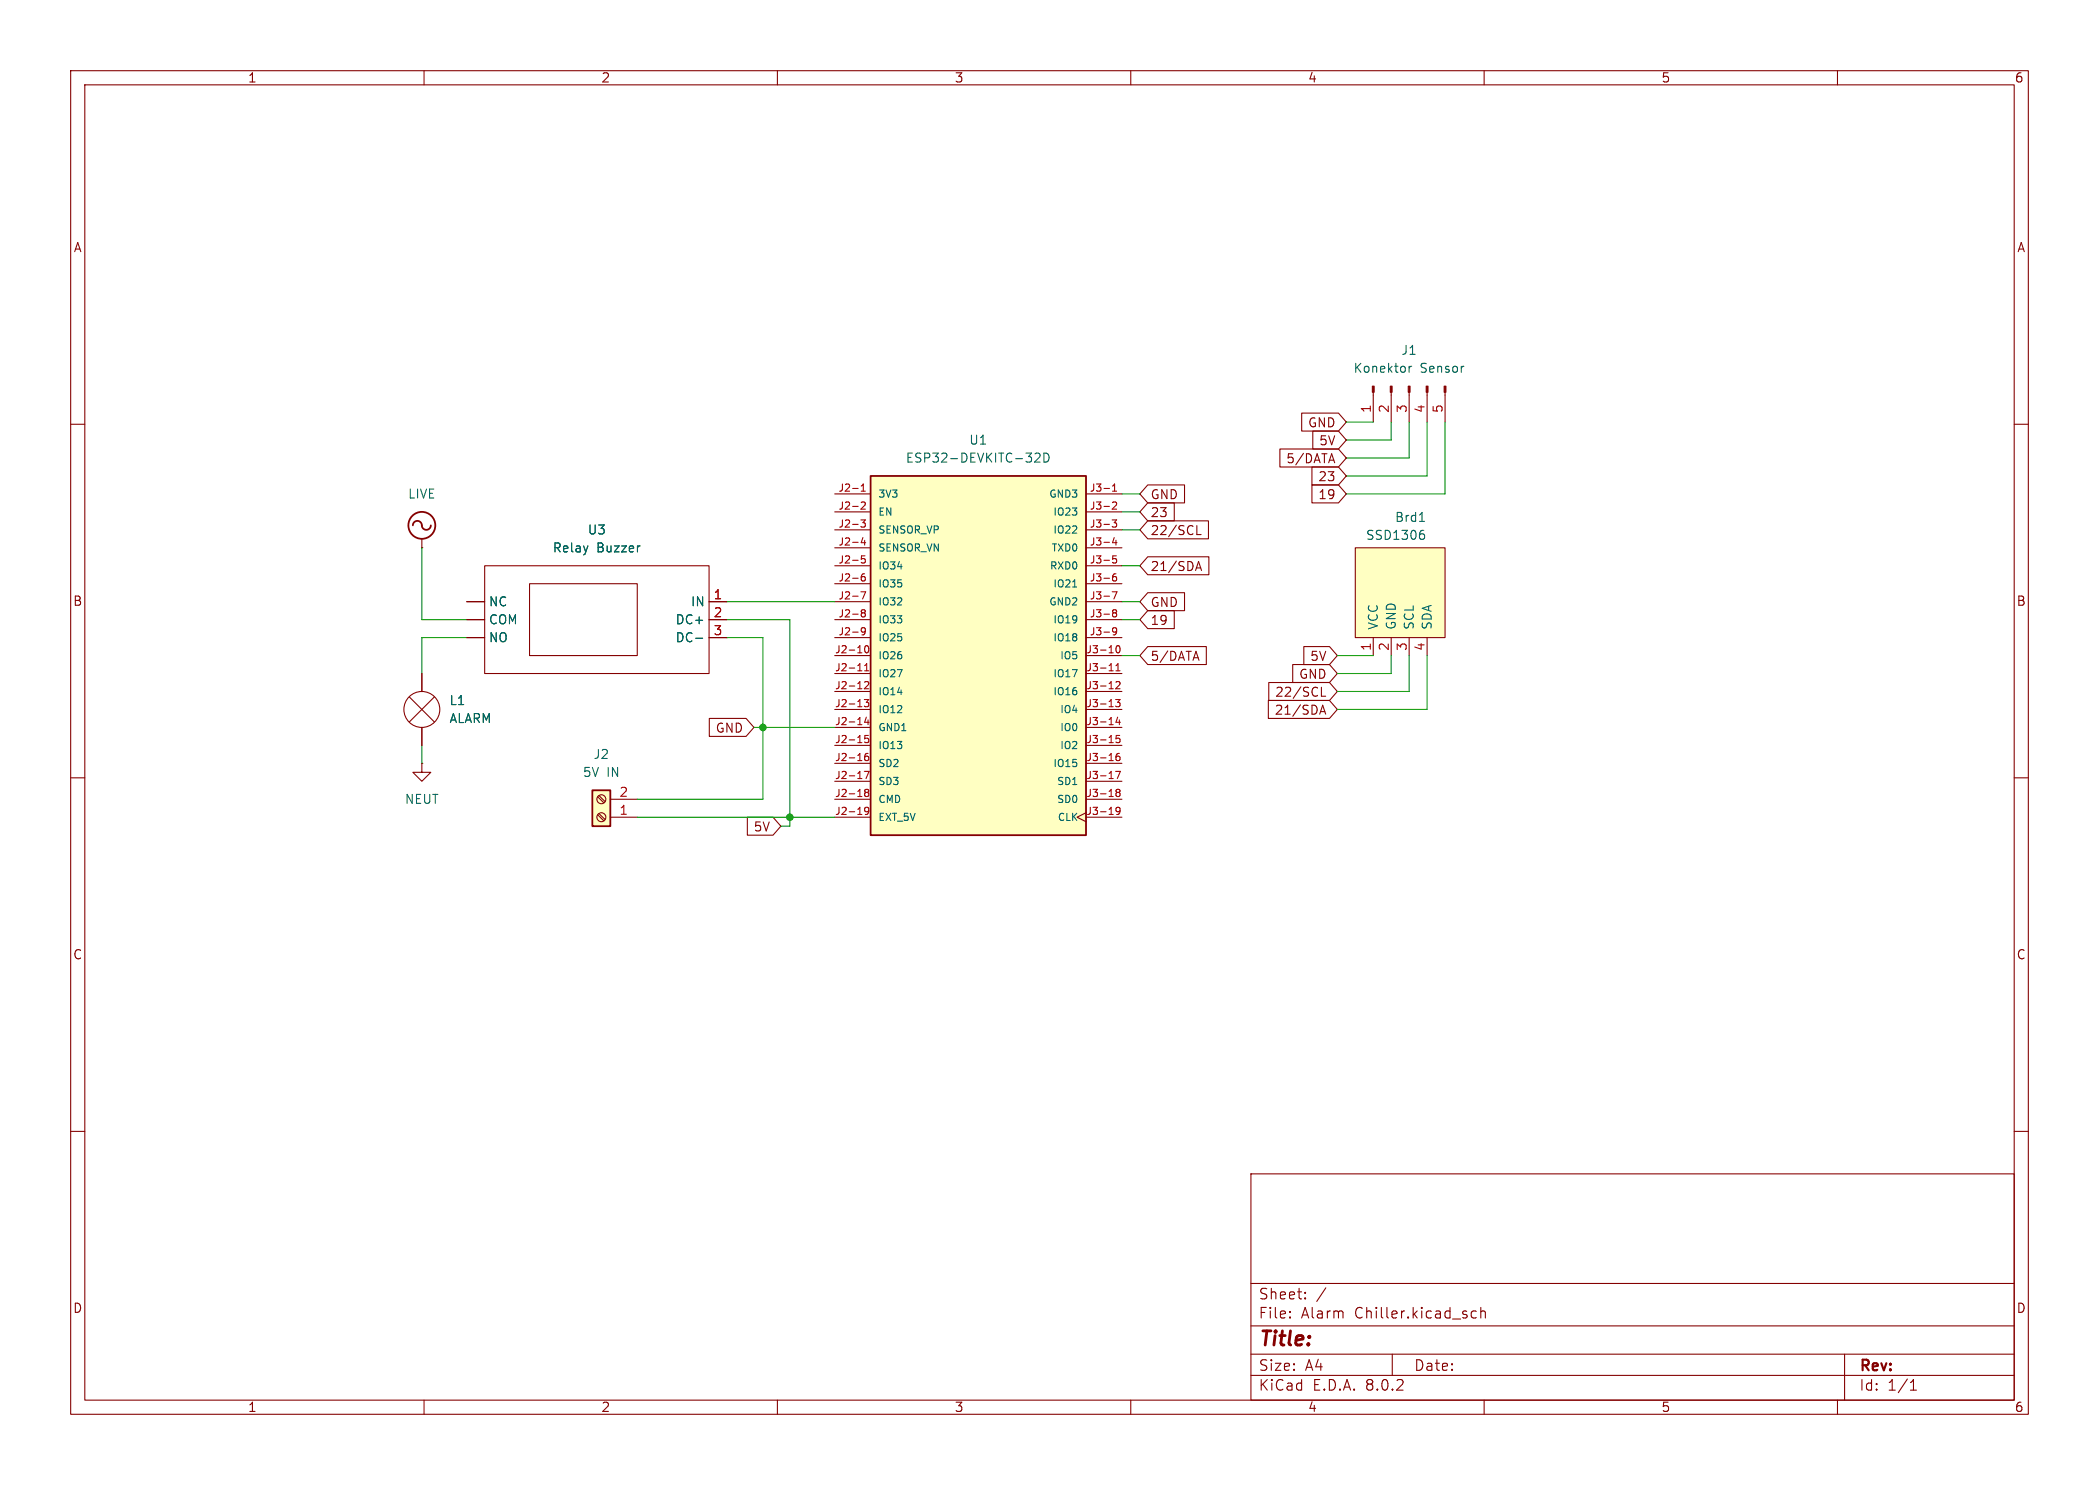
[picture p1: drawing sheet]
<svg xmlns="http://www.w3.org/2000/svg" width="297mm" height="210mm" viewBox="0 0 297 210" stroke-linecap="round" stroke-linejoin="round" font-family="sans-serif">
<g fill="none" stroke="#840000" stroke-width=".15">
<path d="M10 10h277v190h-277zM12 12h273v186h-273zM60 10v2M110 10v2M160 10v2M210 10v2M260 10v2M10 60h2M285 60h2M10 110h2M285 110h2M10 160h2"/>
<path d="M285 160h2M177 166h108v32h-108zM60 198v2M110 198v2M160 198v2M177 194.5h108M177 191.5h108M177 187.5h108M177 181.5h108M182.5 186.3h.1l-.1 .1M182.5 186.3v.1M182.5 185.5v.1"/>
<path d="M182.5 185.5h.1l-.1 .1M184.7 183.6v.1M184.7 183.6h-.1l.1 .1M184.7 182.8v.1M184.7 182.8h-.1l.1 .1M187.6 182.1l-1.3 2M197 191.5v3M208.9 185.5l-.4-.1-.3 .3v.4l.1 .2 .2 .1 .4-.1M209.5 185.5a.37 .37 0 0 1 .7 .1v.8M209.5 184.9v1.5M210 198v2M260 198v2"/>
<path d="M261 191.5v6.5M270.3 196.6h.9M270.3 195.5l.4-.4v1.5"/>
</g>
<path d="M123.2 67.3h30.5v50.8h-30.5z" fill="#ffffc2"/>
<path d="M123.2 67.3h30.5v50.8h-30.5z" fill="none" stroke="#840000" stroke-width=".25"/>
<g fill="none" stroke="#840000" stroke-width=".15">
<path d="M118.1 69.9h5.1M118.1 72.4h5.1M118.1 74.9h5.1M118.1 77.5h5.1M153.7 69.9h5M153.7 72.4h5M153.7 74.9h5M153.7 77.5h5M118.1 92.7h5.1M118.1 95.3h5.1M118.1 97.8h5.1M118.1 80h5.1"/>
<path d="M118.1 82.6h5.1M118.1 85.1h5.1M118.1 87.6h5.1M118.1 90.2h5.1M153.7 92.7h5M153.7 95.3h5M153.7 97.8h5M153.7 80h5M153.7 82.6h5M153.7 85.1h5M153.7 87.6h5M153.7 90.2h5"/>
<path d="M118.1 100.3h5.1M118.1 102.9h5.1M118.1 105.4h5.1M118.1 108h5.1M118.1 110.5h5.1M118.1 113h5.1M118.1 115.6h5.1M153.7 114.9l-1.3 .7 1.3 .6M153.7 100.3h5M153.7 102.9h5M153.7 105.4h5M153.7 108h5"/>
<path d="M153.7 110.5h5M153.7 113h5M153.7 115.6h5"/>
</g>
<g fill="none" stroke="#a90000" stroke-width=".15">
<path d="M121.8 73.5h.6l-.3 .4 .3 .1v.4l-.2 .1-.4-.1M121.9 69.5h.5M121.9 68.7l.2-.3v1.1M121.9 71.1l.3-.1 .2 .3-.6 .7h.6M122.1 76l-.2 .7h.6M122.3 76.4v.7M122.4 78.6h-.5v.5l.1-.1h.3l.1 .2v.3l-.2 .1-.3-.1M157.4 73.5h.6l-.3 .4 .3 .1v.4l-.2 .1-.4-.1M157.4 69.5h.6M157.4 71.1l.4-.1 .2 .3-.6 .7h.6M157.4 68.7l.3-.3v1.1M157.7 76l-.3 .7h.6"/>
<path d="M157.9 76.4v.7M158 78.6h-.5l-.1 .5 .2-.1h.3l.1 .2v.3l-.2 .1-.4-.1M121.4 94.9h.6M121.8 83.7h.7l-.4 1M122.1 86.7l-.2-.2 .2-.3 .2 .1 .1 .1-.2 .3M122.1 86.7l-.2 .2v.2l.2 .1h.2l.1-.1v-.3l-.2-.1M122.1 86.7h.1M122.3 98.9h.6l-.3 .4 .3 .1v.4l-.2 .1-.4-.1M122.3 96.5l.4-.1 .2 .3-.6 .7h.6M122.3 94.9h.6M122.3 94.1l.3-.3v1.1M122.3 81.1l-.2 .1a.68 .68 0 0 0 0 1l.3-.1v-.4l-.2-.2-.2 .1-.1 .1"/>
<path d="M122.4 91.4l.2-.1a.54 .54 0 0 1 .3 .5 .54 .54 0 0 1-.3 .5l-.2-.1-.1-.3zM122.4 89.2l-.2 .2-.2-.1-.1-.1 .1-.4h.2l.2 .1a.67 .67 0 0 1-.3 .9h-.1M156.9 94.9h.6M157.4 83.7h.6l-.4 1M157.6 86.7l-.2-.2 .2-.3 .3 .1 .1 .1-.2 .3M157.6 86.7h.2M157.6 86.7l-.2 .2 .1 .2 .1 .1h.3l.1-.1v-.3l-.2-.1M157.9 98.9h.6l-.4 .4 .3 .1v.4l-.1 .1-.4-.1M157.9 94.9h.6M157.9 96.5l.4-.1 .2 .3-.6 .7h.6M157.9 81.1l-.3 .1a.68 .68 0 0 0 0 1l.4-.1v-.4l-.2-.2-.3 .1-.1 .1M157.9 94.1l.3-.3v1.1"/>
<path d="M158 91.4l.1-.1a.54 .54 0 0 1 .4 .5 .54 .54 0 0 1-.4 .5l-.1-.1-.1-.3zM158 89.2l-.2 .2-.3-.1-.1-.1 .1-.4h.3l.2 .1a.67 .67 0 0 1-.3 .9h-.2M122.3 109.1h.7l-.5 1M122.5 112.1l-.2-.2 .2-.3 .3 .1 .1 .1-.2 .3M122.5 112.1l-.2 .2 .1 .2 .1 .1h.3l.1-.1v-.3l-.2-.1M122.5 112.1h.2M122.6 101.4l-.3 .7h.7M122.8 106.5l-.3 .1a.68 .68 0 0 0 0 1l.4-.1v-.4l-.2-.2-.3 .1-.1 .1M122.8 101.8v.7M122.9 104h-.5l-.1 .5 .2-.1h.3l.1 .2v.3l-.2 .1-.4-.1M122.9 114.6l-.2 .2-.3-.1-.1-.1 .1-.4h.3l.2 .1a.67 .67 0 0 1-.3 .9h-.2M157.9 109.1h.6l-.4 1"/>
<path d="M158.1 112.1l-.2-.2 .2-.3 .3 .1 .1 .1-.2 .3M158.1 112.1h.2M158.1 112.1l-.2 .2 .1 .2 .1 .1h.3l.1-.1-.1-.3-.1-.1M158.1 101.4l-.2 .7h.6M158.4 106.5l-.3 .1a.68 .68 0 0 0 0 1l.3-.1 .1-.4-.2-.2-.3 .1-.1 .1M158.4 101.8v.7M158.4 104h-.4l-.1 .5 .1-.1h.4l.1 .2-.1 .3-.1 .1-.4-.1M158.5 114.6l-.2 .2-.3-.1-.1-.1 .1-.4h.3l.1 .1a.67 .67 0 0 1-.2 .9h-.2"/>
</g>
<path d="M146.4 64.2l.2-.1h.3l.2 .1 .1 .2-.1 .2-.7 .7h.8M147.7 64.1a.64 .64 0 0 1 .7 .6 .64 .64 0 0 1-.7 .6zM151.8 83h.6" fill="none" stroke="#006464" stroke-width=".15"/>
<path d="M83.8 111.8h2.6v5h-2.6z" fill="#ffffc2"/>
<path d="M83.8 111.8h2.6v5h-2.6z" fill="none" stroke="#840000" stroke-width=".25"/>
<g fill="none" stroke="#840000" stroke-width=".15">
<path d="M194.3 55.5v4.2M196.8 55.5v4.2M199.4 55.5v4.2M201.9 55.5v4.2M204.5 55.5v4.2M57.9 98.6l3.6 3.5M59.7 95.3v2.5M61.5 98.6l-3.6 3.5M59.7 108v1.2h1.3l-1.3 1.3-1.3-1.3h1.3M59.7 108h.1M59.7 102.9v2.5M84.6 112.7l.8 .8"/>
<path d="M84.6 115.2l.8 .9M84.8 112.5l.8 .9M84.8 115.1l.8 .8M86.4 115.6h3.8M86.4 113h3.8"/>
<circle cx="59.7" cy="100.3" r="2.54"/>
<circle cx="85.1" cy="115.6" r=".63"/>
<circle cx="85.1" cy="113" r=".63"/>
</g>
<g fill="#840000" stroke="#840000" stroke-width=".15">
<path d="M204.3 54.6h.3v.9h-.3z"/>
<path d="M201.8 54.6h.3v.9h-.3z"/>
<path d="M199.3 54.6h.2v.9h-.2z"/>
<path d="M196.7 54.6h.3v.9h-.3z"/>
<path d="M194.2 54.6h.2v.9h-.2z"/>
</g>
<path d="M199.4 51.8v.8M199.8 51.8l-.3 .1-.1 .1" fill="none" stroke="#006464" stroke-width=".15"/>
<path d="M191.8 77.5h12.7v12.7h-12.7z" fill="#ffffc2"/>
<g fill="none" stroke="#840000" stroke-width=".15">
<path d="M184.2 58.4h5.2l1.1 1.3-1.1 1.3h-5.2zM59.7 77.5h.1M59.7 76.2v1.3M162.4 73.7h8.6v2.5h-8.6l-1.1-1.3zM162.4 71.1h3.8v2.6h-3.8l-1.1-1.3zM162.4 68.6h5.2v2.5h-5.2l-1.1-1.2zM162.4 78.7h8.7v2.6h-8.7l-1.1-1.3zM169.4 74.3v1.3h.6M181.1 63.5h8.3l1.1 1.3-1.1 1.2h-8.3zM185.6 66h3.8l1.1 1.3-1.1 1.3h-3.8zM185.6 68.6h3.8l1.1 1.3-1.1 1.2h-3.8zM185.8 61h3.6l1.1 1.2-1.1 1.3h-3.6z"/>
<path d="M188.1 65.1h.6M188.4 64.2l.5 1.2M191.8 77.5h12.7v12.7h-12.7zM59.7 95.3v2.5M66 87.6h2.6M66 85.1h2.6M66 90.2h2.6M68.6 80h31.7v15.3h-31.7zM74.9 82.6h15.3v10.1h-15.3zM100.3 87.6h2.6M100.3 85.1h2.6M100.3 90.2h2.6"/>
<path d="M162.4 83.8h5.2v2.6h-5.2l-1.1-1.3zM162.4 91.4h8.3v2.6h-8.3l-1.1-1.3zM162.4 86.4h3.8v2.5h-3.8l-1.1-1.3zM168.9 93h.6M169.2 80.7l.4-1.3 .4 1.3M169.2 92.1l.5 1.3M169.3 80.3h.6M179.5 99.1h8.6l1.1 1.2-1.1 1.3h-8.6zM179.5 96.5h8.6l1.1 1.3-1.1 1.3h-8.6zM182.9 94h5.2l1.1 1.3-1.1 1.2h-5.2zM184.5 91.4h3.6l1.1 1.3-1.1 1.3h-3.6zM187 97.2v1.3h.6"/>
<path d="M194.3 90.2v2.5M196.8 90.2v2.5M199.4 90.2v2.5M201.9 90.2v2.5M59.7 102.9v2.5M100.4 101.6h5.2l1.1 1.3-1.1 1.2h-5.2zM105.7 115.6h3.7l1.1 1.2-1.1 1.3h-3.7zM186.7 101l.5-1.3 .4 1.3M186.9 100.6h.6"/>
</g>
<path d="M90.4 77.2h.2M200.9 73.7h.7M201.1 75.5h.2l.3 .2-.1 .5-.4 .1M201.2 75h.3M98.5 90.3h.9" fill="none" stroke="#006464" stroke-width=".15"/>
<g fill="none" stroke="#840000" stroke-width=".25">
<path d="M58.4 74.3a.67 .67 0 0 1 .8-.6 .67 .67 0 0 1 .5 .8 .64 .64 0 0 0 .7 .4 .64 .64 0 0 0 .6-.6"/>
<circle cx="59.7" cy="74.3" r="1.9"/>
</g>
<g fill="none" stroke="#009600" stroke-width=".15">
<path d="M190.5 59.7h3.8M196.8 59.7v2.5h-6.3M199.4 59.7v5.1h-8.9M201.9 59.7v7.6h-11.4M204.5 59.7v10.2h-14M59.7 77.5v10.1h6.3M158.7 69.9h2.6M158.7 74.9h2.6M158.7 72.4h2.6M66 90.2h-6.3v5.1M102.9 90.2h5v22.8h-17.7M102.9 87.6h8.9v29.2h-1.3"/>
<path d="M102.9 85.1h15.2M158.7 87.6h2.6M158.7 85.1h2.6M158.7 80h2.6M158.7 92.7h2.6M189.2 92.7h5.1M196.8 92.7v2.6h-7.6M199.4 92.7v5.1h-10.2M201.9 92.7v7.6h-12.7M59.7 105.4v2.6M90.2 115.6h27.9M106.7 102.9h11.4"/>
</g>
<g fill="#009600" stroke="#009600" stroke-width=".15">
<circle cx="111.8" cy="115.6" r=".46"/>
<circle cx="107.9" cy="102.9" r=".46"/>
</g>
<text font-size="2.8" fill="#840000" x="178" y="190.9">Title:</text>
<g font-size="2.1" fill="#840000">
<text x="178" y="184">Sheet:</text>
<text x="178" y="186.7">File:</text>
<text x="184.1" y="186.7">Alarm</text>
<text x="191.7" y="186.7">Chiller.kicad_sch</text>
<text x="178" y="196.9">KiCad</text>
<text x="178" y="194.1">Size:</text>
<text x="184.7" y="194.1">A4</text>
<text x="185.7" y="196.9">E.D.A.</text>
<text x="193.3" y="196.9">8.0.2</text>
<text x="200" y="194.1">Date:</text>
<text x="263" y="194.3">Rev:</text>
<text x="263" y="196.9">Id:</text>
<text x="267.1" y="196.9">1/1</text>
</g>
<g font-size="1.8" fill="#840000">
<text x="35" y="11.9">1</text>
<text x="85" y="11.9">2</text>
<text x="135" y="11.9">3</text>
<text x="185" y="11.9">4</text>
<text x="235" y="11.9">5</text>
<text x="285" y="11.9">6</text>
<text x="10.3" y="35.9">A</text>
<text x="285.3" y="35.9">A</text>
<text x="181.9" y="65.7">5/DATA</text>
<text x="185" y="60.6">GND</text>
<text x="186.6" y="63.2">5V</text>
<text x="162.7" y="70.8">GND</text>
<text x="186.4" y="68.3">23</text>
<text x="186.4" y="70.8">19</text>
<text x="162.7" y="75.9">22/SCL</text>
<text x="162.7" y="73.3">23</text>
<text x="162.7" y="81">21/SDA</text>
<text x="10.3" y="85.9">B</text>
<text x="162.7" y="86">GND</text>
<text x="162.7" y="88.6">19</text>
<text x="285.3" y="85.9">B</text>
<text x="162.7" y="93.7">5/DATA</text>
<text x="185.3" y="93.7">5V</text>
<text x="180.3" y="101.3">21/SDA</text>
<text x="180.3" y="98.7">22/SCL</text>
<text x="183.7" y="96.2">GND</text>
<text x="101.2" y="103.8">GND</text>
<text x="106.6" y="117.8">5V</text>
<text x="10.3" y="135.9">C</text>
<text x="285.3" y="135.9">C</text>
<text x="10.3" y="185.9">D</text>
<text x="285.3" y="185.9">D</text>
<text x="35" y="199.9">1</text>
<text x="85" y="199.9">2</text>
<text x="135" y="199.9">3</text>
<text x="185" y="199.9">4</text>
<text x="235" y="199.9">5</text>
<text x="285" y="199.9">6</text>
</g>
<g font-size="1.8" fill="#006464">
<text x="191.4" y="52.9">Konektor</text>
<text x="198.2" y="50.4">J1</text>
<text x="200.9" y="52.9">Sensor</text>
<text x="128.1" y="65.6">ESP32-DEVKITC-32D</text>
<text x="137.1" y="63.1">U1</text>
<text x="57.7" y="70.7">LIVE</text>
<text x="83.1" y="75.8">U3</text>
<text x="193.2" y="76.6">SSD1306</text>
<text x="197.3" y="74">Brd1</text>
<text x="78.1" y="78.3">Relay</text>
<text x="84.4" y="78.3">Buzzer</text>
<text x="69.1" y="88.5">COM</text>
<text x="69.1" y="86">NC</text>
<text x="95.5" y="88.5">DC+</text>
<text x="97.7" y="86">IN</text>
<text x="195.2" y="89.2" transform="rotate(-90 195.2 89.2)">VCC</text>
<text x="197.7" y="89.2" transform="rotate(-90 197.7 89.2)">GND</text>
<text x="200.3" y="89.2" transform="rotate(-90 200.3 89.2)">SCL</text>
<text x="202.8" y="89.2" transform="rotate(-90 202.8 89.2)">SDA</text>
<text x="69.1" y="91">NO</text>
<text x="95.5" y="91">DC-</text>
<text x="63.5" y="99.9">L1</text>
<text x="63.5" y="102.5">ALARM</text>
<text x="83.9" y="107.5">J2</text>
<text x="57.2" y="113.9">NEUT</text>
<text x="82.4" y="110.1">5V</text>
<text x="85.9" y="110.1">IN</text>
</g>
<g font-size="1.8" fill="#a90000">
<text x="194.1" y="58.5" transform="rotate(-90 194.1 58.5)">1</text>
<text x="196.6" y="58.5" transform="rotate(-90 196.6 58.5)">2</text>
<text x="199.1" y="58.5" transform="rotate(-90 199.1 58.5)">3</text>
<text x="201.7" y="58.5" transform="rotate(-90 201.7 58.5)">4</text>
<text x="204.2" y="58.5" transform="rotate(-90 204.2 58.5)">5</text>
<text x="100.9" y="84.8">1</text>
<text x="100.9" y="87.4">2</text>
<text x="100.9" y="89.9">3</text>
<text x="194.1" y="92.1" transform="rotate(-90 194.1 92.1)">1</text>
<text x="196.6" y="92.1" transform="rotate(-90 196.6 92.1)">2</text>
<text x="199.1" y="92.1" transform="rotate(-90 199.1 92.1)">3</text>
<text x="201.7" y="92.1" transform="rotate(-90 201.7 92.1)">4</text>
<text x="87.6" y="112.8">2</text>
<text x="87.6" y="115.3">1</text>
</g>
<g font-size="1.4" fill="#a90000">
<text x="118.5" y="69.6">J2-1</text>
<text x="154.1" y="69.6">J3-1</text>
<text x="118.5" y="72.1">J2-2</text>
<text x="118.5" y="74.7">J2-3</text>
<text x="118.5" y="77.2">J2-4</text>
<text x="154.1" y="72.1">J3-2</text>
<text x="154.1" y="74.7">J3-3</text>
<text x="154.1" y="77.2">J3-4</text>
<text x="118.5" y="79.8">J2-5</text>
<text x="118.5" y="82.3">J2-6</text>
<text x="154.1" y="79.8">J3-5</text>
<text x="154.1" y="82.3">J3-6</text>
<text x="118.5" y="84.8">J2-7</text>
<text x="118.5" y="87.4">J2-8</text>
<text x="118.5" y="89.9">J2-9</text>
<text x="154.1" y="84.8">J3-7</text>
<text x="154.1" y="87.4">J3-8</text>
<text x="154.1" y="89.9">J3-9</text>
<text x="118.1" y="92.5">J2-10</text>
<text x="118.1" y="95">J2-11</text>
<text x="153.6" y="92.5">J3-10</text>
<text x="153.6" y="95">J3-11</text>
<text x="118.1" y="97.5">J2-12</text>
<text x="118.1" y="100.1">J2-13</text>
<text x="153.6" y="97.5">J3-12</text>
<text x="153.6" y="100.1">J3-13</text>
<text x="118.1" y="102.6">J2-14</text>
<text x="118.1" y="105.2">J2-15</text>
<text x="118.1" y="107.7">J2-16</text>
<text x="153.6" y="102.6">J3-14</text>
<text x="153.6" y="105.2">J3-15</text>
<text x="153.6" y="107.7">J3-16</text>
<text x="118.1" y="110.2">J2-17</text>
<text x="118.1" y="112.8">J2-18</text>
<text x="153.6" y="110.2">J3-17</text>
<text x="153.6" y="112.8">J3-18</text>
<text x="118.1" y="115.3">J2-19</text>
<text x="153.6" y="115.3">J3-19</text>
</g>
<g font-size="1.4" fill="#006464">
<text x="124.2" y="70.6">3V3</text>
<text x="148.3" y="70.6">GND3</text>
<text x="124.2" y="73.1">EN</text>
<text x="124.2" y="75.7">SENSOR_VP</text>
<text x="148.9" y="73.1">IO23</text>
<text x="148.9" y="75.7">IO22</text>
<text x="124.2" y="78.2">SENSOR_VN</text>
<text x="124.2" y="80.7">IO34</text>
<text x="124.2" y="83.3">IO35</text>
<text x="148.4" y="80.7">RXD0</text>
<text x="148.7" y="78.2">TXD0</text>
<text x="148.9" y="83.3">IO21</text>
<text x="124.2" y="85.8">IO32</text>
<text x="124.2" y="88.4">IO33</text>
<text x="148.3" y="85.8">GND2</text>
<text x="148.9" y="88.4">IO19</text>
<text x="124.2" y="93.4">IO26</text>
<text x="124.2" y="96">IO27</text>
<text x="124.2" y="90.9">IO25</text>
<text x="148.9" y="96">IO17</text>
<text x="148.9" y="90.9">IO18</text>
<text x="149.9" y="93.4">IO5</text>
<text x="124.2" y="98.5">IO14</text>
<text x="124.2" y="101.1">IO12</text>
<text x="148.9" y="98.5">IO16</text>
<text x="149.9" y="101.1">IO4</text>
<text x="124.2" y="103.6">GND1</text>
<text x="124.2" y="106.1">IO13</text>
<text x="149.9" y="103.6">IO0</text>
<text x="149.9" y="106.1">IO2</text>
<text x="124.2" y="108.7">SD2</text>
<text x="124.2" y="111.2">SD3</text>
<text x="124.2" y="113.8">CMD</text>
<text x="148.9" y="108.7">IO15</text>
<text x="149.4" y="111.2">SD1</text>
<text x="149.4" y="113.8">SD0</text>
<text x="124.2" y="116.3">EXT_5V</text>
<text x="149.5" y="116.3">CLK</text>
</g>
</svg>
